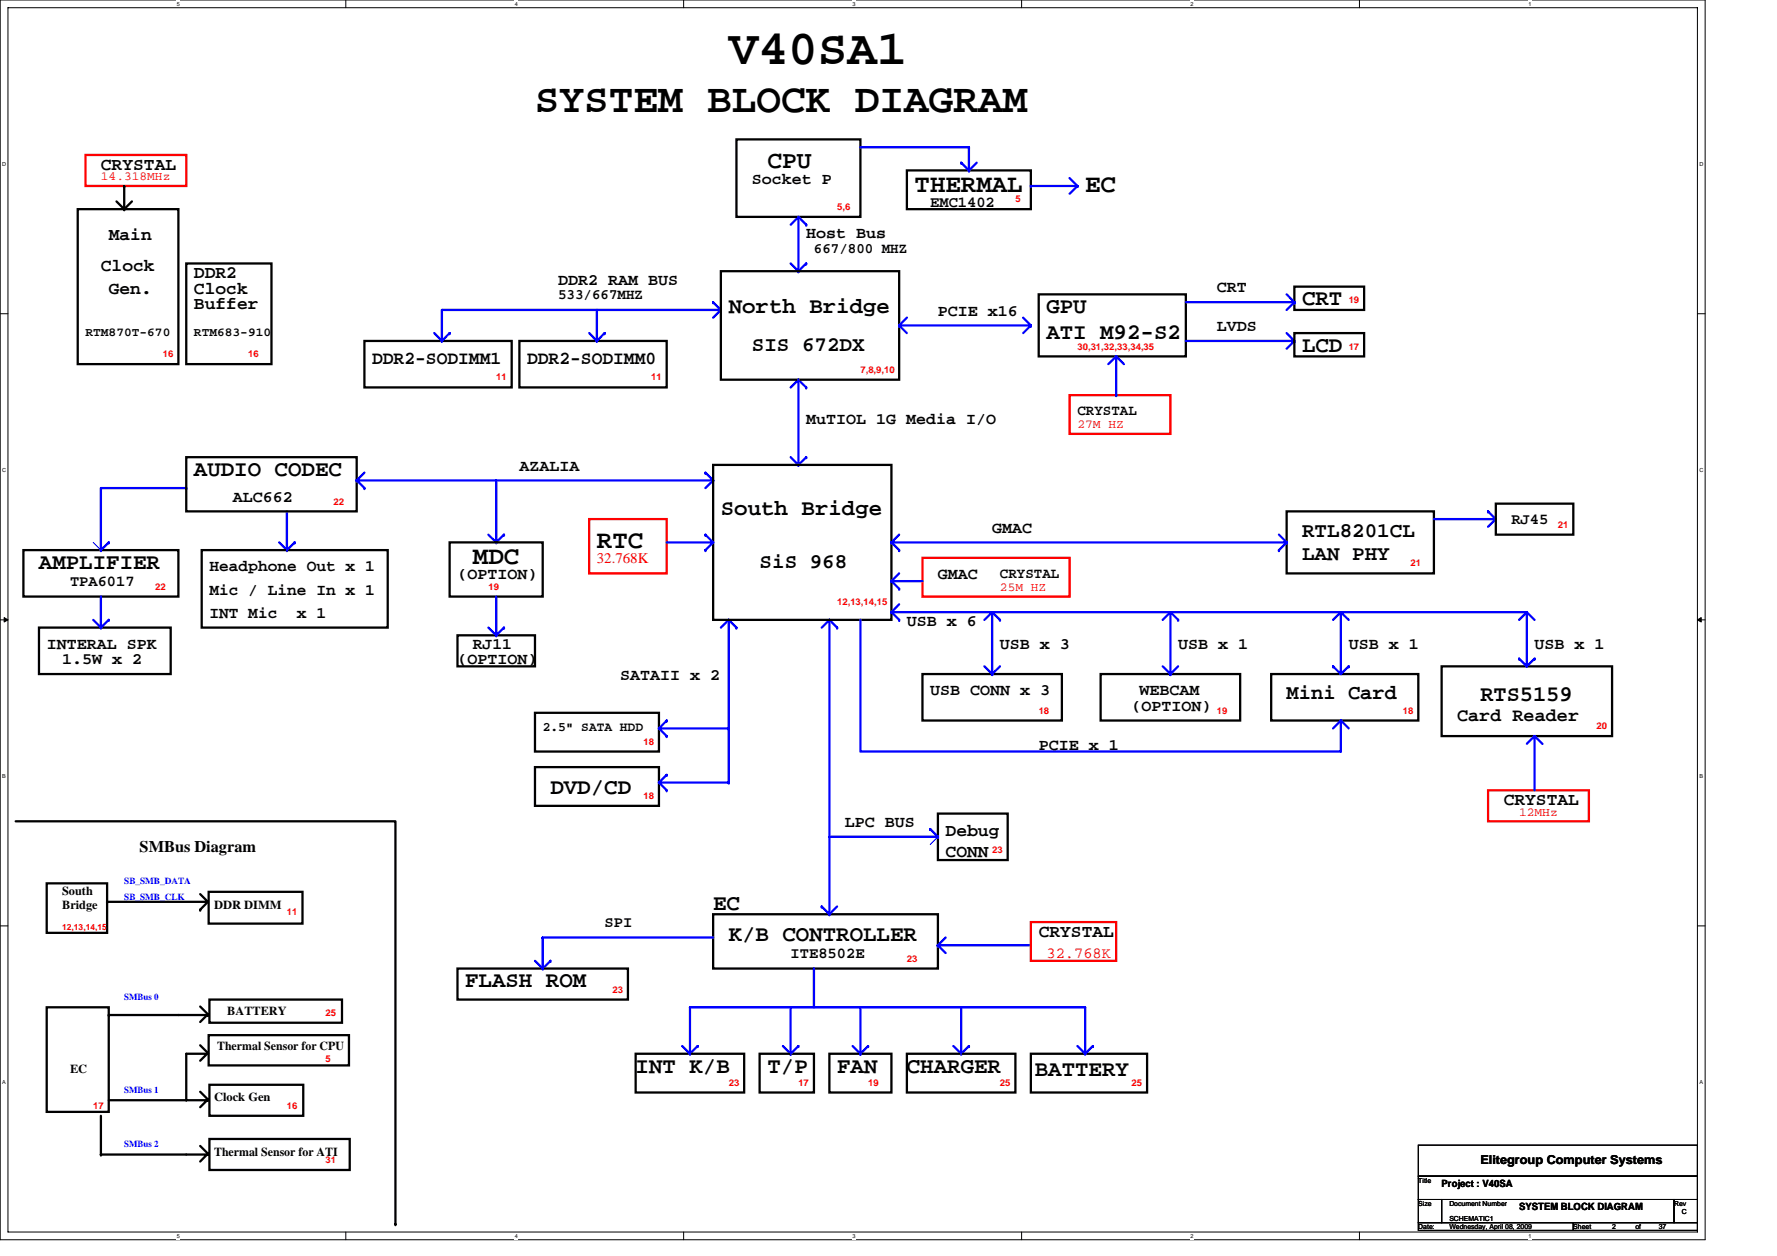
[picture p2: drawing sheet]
<svg xmlns="http://www.w3.org/2000/svg" width="297mm" height="210mm" viewBox="0 0 297 210" stroke-linecap="round" stroke-linejoin="round" font-family="sans-serif">
<path d="M0 0h285v207.3h-285zM1.3 1.3h282.4v204.7h-282.4z" fill="none" stroke="#000" stroke-width=".17"/>
<g fill="#fff">
<path d="M29.6 .1h.5v1.1h-.5z"/>
<path d="M29.6 206.1h.5v1.1h-.5z"/>
</g>
<path d="M57.8 0v1.3M57.8 206v1.3" fill="none" stroke="#000" stroke-width=".17"/>
<g fill="#fff">
<path d="M86 .1h.5v1.1h-.5z"/>
<path d="M86 206.1h.5v1.1h-.5z"/>
</g>
<path d="M114.3 0v1.3M114.3 206v1.3" fill="none" stroke="#000" stroke-width=".17"/>
<g fill="#fff">
<path d="M142.5 .1h.5v1.1h-.5z"/>
<path d="M142.5 206.1h.5v1.1h-.5z"/>
</g>
<path d="M170.8 0v1.3M170.8 206v1.3" fill="none" stroke="#000" stroke-width=".17"/>
<g fill="#fff">
<path d="M199 .1h.5v1.1h-.5z"/>
<path d="M199 206.1h.5v1.1h-.5z"/>
</g>
<path d="M227.2 0v1.3M227.2 206v1.3" fill="none" stroke="#000" stroke-width=".17"/>
<g fill="#fff">
<path d="M255.5 .1h.5v1.1h-.5z"/>
<path d="M255.5 206.1h.5v1.1h-.5z"/>
<path d="M.4 26.9h.6v1h-.6z"/>
<path d="M284.1 26.9h.6v1h-.6z"/>
<path d="M.4 78h.6v1.1h-.6z"/>
<path d="M284.1 78h.6v1.1h-.6z"/>
</g>
<path d="M0 52.5h1.3M283.7 52.5h1.3" fill="none" stroke="#000" stroke-width=".17"/>
<g fill="#fff">
<path d="M.4 129.2h.6v1h-.6z"/>
<path d="M284.1 129.2h.6v1h-.6z"/>
</g>
<path d="M0 103.6h1.3M283.7 103.6h1.3" fill="none" stroke="#000" stroke-width=".17"/>
<path d="M.7 103.3l.6 .3-.6 .4zM283.7 103.6l.7-.3v.7z" fill="#000" stroke="#000" stroke-width=".17"/>
<g fill="#fff">
<path d="M.4 180.4h.6v1h-.6z"/>
<path d="M284.1 180.4h.6v1h-.6z"/>
</g>
<path d="M0 154.8h1.3M283.7 154.8h1.3M237.1 191.5h46.6v5.1h-46.6zM237.1 196.6h46.6v3.9h-46.6zM237.1 204.4h25.9v1.3h-25.9zM237.1 200.5h3.9v3.9h-3.9zM241 200.5h38.8v3.9h-38.8zM263 204.4h20.7v1.3h-20.7zM279.8 200.5h3.9v3.9h-3.9z" fill="none" stroke="#000" stroke-width=".17"/>
<g fill="none" stroke="#00f" stroke-width=".38">
<path d="M133.5 36.3h.1M133.5 36.3l-1.3 1.3M133.5 36.3v9M133.5 36.3l1.3 1.3M134.8 37.6h.1M143.8 24.6h18.2M160.7 27.2h.1M160.7 27.2l1.3 1.3M162 24.6h.1M162 28.5h.1M162 24.6v3.9M163.3 27.2l-1.3 1.3"/>
<path d="M172.3 31.1h.1M172.3 31.1h7.8M178.8 29.8l1.3 1.3M180.1 31.1h.1M180.1 31.1l-1.3 1.3M72.6 55.7l1.3 1.3M73.9 57h.1M75.2 55.7h.1M75.2 55.7l-1.3 1.3M98.5 55.7l1.3 1.3M99.8 57h.1M99.8 51.8v5.2"/>
<path d="M101.1 55.7h.1M101.1 55.7l-1.3 1.3M119.2 50.5h.1M119.2 50.5l1.3 1.3M120.5 51.8h.1M120.5 51.8h-46.6v5.2M120.5 51.8l-1.3 1.3M132.2 44l1.3 1.3M133.5 45.3h.1M134.8 44h.1M134.8 44l-1.3 1.3M150.3 54.4h.1"/>
<path d="M150.3 54.4h22M150.3 54.4l1.3 1.3M151.6 53.1l-1.3 1.3M171 53.1l1.3 1.3M172.3 54.4h.1M172.3 54.4l-1.3 1.3M186.6 59.6h.1M186.6 59.6v6.5M186.6 59.6l-1.3 1.3M186.6 59.6l1.3 1.3M198.2 57h18.2M198.2 50.5h18.2"/>
<path d="M215.1 49.2l1.3 1.3M215.1 55.7l1.3 1.3M216.4 50.5h.1M216.4 57h.1M216.4 50.5l-1.3 1.3M216.4 57l-1.3 1.3M60.9 79l-1.3 1.3M117.9 79h.1M117.9 79l1.3 1.3M132.2 76.4l1.3 1.3M133.5 63.5h.1M133.5 77.7h.1"/>
<path d="M133.5 63.5v14.2M133.5 63.5l1.3 1.3M133.5 63.5l-1.3 1.3M134.8 64.8h.1M134.8 76.4h.1M134.8 76.4l-1.3 1.3M186.6 66.1h.1M16.9 92h.1M16.9 99.7v5.2M18.2 90.7h.1M18.2 90.7l-1.3 1.3M31.1 81.6h.1"/>
<path d="M31.1 81.6h-14.2v10.4M46.7 90.7l1.3 1.3M48 92h.1M48 85.5v6.5M49.3 90.7h.1M49.3 90.7l-1.3 1.3M59.6 80.3h23.3M59.6 80.3h.1M59.6 80.3l1.3 1.3M60.9 81.6h.1M81.6 89.4l1.3 1.3M82.9 90.7h.1"/>
<path d="M82.9 80.3v10.4M82.9 99.7v6.5M82.9 80.3h36.3M84.2 89.4h.1M84.2 89.4l-1.3 1.3M111.4 90.7h7.8M117.9 89.4h.1M117.9 92h.1M117.9 89.4l1.3 1.3M119.2 80.3h.1M119.2 80.3l-1.3 1.3M119.2 90.7l-1.3 1.3"/>
<path d="M149 90.7h66.1M149 90.7h.1M149 97.2h5.2M149 97.2h.1M149 90.7l1.3 1.3M149 97.2l1.3 1.2M150.3 92h.1M150.3 98.4h.1M150.3 89.4l-1.3 1.3M150.3 95.9l-1.3 1.3M213.8 92h.1M213.8 89.4l1.3 1.3"/>
<path d="M215.1 90.7h.1M215.1 90.7l-1.3 1.3M239.7 86.8h10.3M248.7 85.5h.1M248.7 85.5l1.3 1.3M250 86.8l-1.3 1.3M15.6 103.6l1.3 1.3M16.9 104.9h.1M18.2 103.6h.1M18.2 103.6l-1.3 1.3M81.6 104.9l1.3 1.3M82.9 106.2h.1"/>
<path d="M84.2 104.9h.1M84.2 104.9l-1.3 1.3M121.8 103.6v27.2M121.8 103.6h.1M121.8 103.6l1.3 1.3M121.8 103.6l-1.3 1.3M123.1 104.9h.1M138.6 103.6h.1M138.6 103.6l1.3 1.3M138.6 103.6l-1.3 1.3M138.6 103.6v49.2M139.9 104.9h.1"/>
<path d="M143.8 103.6v22h80.3v-5.1M149 102.3h106.2M149 102.3h.1M149 102.3l1.3 1.3M150.3 103.6h.1M150.3 101l-1.3 1.3M164.5 111.4l1.3 1.3M165.8 102.3h.1M165.8 112.7h.1M165.8 102.3v10.4M165.8 102.3l1.3 1.3M165.8 102.3l-1.3 1.3"/>
<path d="M167.1 103.6h.1M167.1 111.4l-1.3 1.3M194.3 111.4l1.3 1.3M195.6 102.3h.1M195.6 112.7h.1M195.6 102.3v10.4M195.6 102.3l1.3 1.3M195.6 102.3l-1.3 1.3M196.9 103.6h.1M196.9 111.4l-1.3 1.3M222.8 111.4h.1M222.8 111.4l1.3 1.3"/>
<path d="M224.1 102.3h.1M224.1 102.3v10.4M224.1 102.3l1.3 1.3M224.1 102.3l-1.3 1.3M225.4 111.4h.1M225.4 111.4l-1.3 1.3M253.9 110.1h.1M253.9 110.1l1.3 1.3M255.2 102.3v9.1M255.2 102.3h.1M255.2 102.3l1.3 1.3M255.2 102.3l-1.3 1.3"/>
<path d="M256.5 110.1h.1M256.5 110.1l-1.3 1.3M110.1 130.8h11.7M110.1 130.8l1.3 1.3M110.1 121.8l1.3 1.3M110.1 121.8h11.7M111.4 129.5h.1M111.4 132.1h.1M111.4 120.5h.1M111.4 123.1h.1M111.4 129.5l-1.3 1.3M111.4 120.5l-1.3 1.3"/>
<path d="M121.8 130.8h.1M121.8 121.8h.1M138.6 139.9h18.2M155.5 138.6h.1M155.5 138.6l1.3 1.3M156.8 139.9h.1M224.1 120.5h.1M224.1 120.5l-1.3 1.3M224.1 120.5l1.3 1.3M256.5 123.1v9M256.5 123.1h.1M256.5 123.1l1.3 1.3"/>
<path d="M256.5 123.1l-1.3 1.3M90.7 156.7h28.5M90.7 156.7h.1M90.7 156.7v5.2M137.3 151.6h.1M137.3 151.6l1.3 1.2M138.6 152.8h.1M139.9 151.6l-1.3 1.2M156.8 158h.1M156.8 158h15.5M156.8 158l1.3 1.3M158.1 156.7l-1.3 1.3"/>
<path d="M89.4 160.6l1.3 1.3M90.7 161.9h.1M92 160.6h.1M92 160.6l-1.3 1.3M114 174.9l1.3 1.3M115.3 176.2v-7.8h66.1v7.8M115.3 176.2h.1M116.6 174.9h.1M116.6 174.9l-1.3 1.3M130.9 174.9l1.3 1.3M132.2 176.2h.1M132.2 168.4v7.8"/>
<path d="M133.5 174.9h.1M133.5 174.9l-1.3 1.3M136.1 161.9h.1M136.1 161.9v6.5M142.5 174.9l1.3 1.3M143.8 176.2h.1M143.8 168.4v7.8M145.1 174.9h.1M145.1 174.9l-1.3 1.3M159.4 174.9l1.3 1.3M160.7 176.2h.1M160.7 168.4v7.8"/>
<path d="M162 174.9h.1M162 174.9l-1.3 1.3M180.1 174.9l1.3 1.3M181.4 176.2h.1M182.7 174.9h.1M182.7 174.9l-1.3 1.3"/>
</g>
<g fill="none" stroke="#000" stroke-width=".38">
<path d="M13 35h16.8v25.9h-16.8zM19.5 33.7l1.3 1.3M20.8 35h.1M20.8 31.1h.1M20.8 31.1v3.9M22.1 33.7l-1.3 1.3M123.1 23.3h20.7v13h-20.7zM151.6 28.5h20.7v6.5h-20.7zM31.1 44h14.3v16.9h-14.3zM60.9 57h24.6v7.8h-24.6zM86.8 57h24.6v7.8h-24.6zM120.5 45.3h29.8v18.2h-29.8z"/>
<path d="M173.6 49.2h24.6v10.4h-24.6zM216.4 47.9h11.6v3.9h-11.6zM216.4 55.7h11.6v3.9h-11.6zM31.1 76.4h28.5v9.1h-28.5zM119.2 77.7h29.8v25.9h-29.8zM3.9 92h25.9v7.7h-25.9zM33.7 92h31.1v12.9h-31.1zM75.2 90.7h15.5v9h-15.5zM215.1 85.5h24.6v10.4h-24.6zM250 84.2h13v5.2h-13zM6.5 104.9h22v7.8h-22zM76.5 106.2h12.9v5.2h-12.9z"/>
<path d="M89.4 119.2h20.7v6.4h-20.7zM154.2 112.7h23.3v7.8h-23.3zM184 112.7h23.3v7.8h-23.3zM212.5 112.7h24.6v7.8h-24.6zM241 111.4h28.5v11.7h-28.5zM2.6 137.3h63.5v67.4M89.4 128.2h20.7v6.5h-20.7zM156.8 136h11.6v7.8h-11.6zM7.8 147.7h10.1v8.3h-10.1zM17.9 150.8h16.9M17.9 150.8h.1M33.5 152.1h.1"/>
<path d="M33.5 149.5l1.3 1.3M34.8 150.8l-1.3 1.3M34.9 149.1h15.7v5.3h-15.7zM119.2 152.8h37.6v9.1h-37.6zM7.8 168.4h10.4v17.5h-10.4zM18.2 169.7h.1M18.2 169.7h16.6M33.5 174.8l1.3 1.2M33.5 168.3l1.3 1.3M34.8 176h.1M34.8 169.6h.1M34.8 176.2h-3.7v7.7"/>
<path d="M34.8 169.7h.1M34.8 176l-1.3 1.3M34.8 169.6l-1.3 1.3M34.9 173.1h23.4v5h-23.4zM35 167.1h22.2v3.9h-22.2zM76.5 161.9h28.5v5.2h-28.5zM106.3 176.2h18.1v6.4h-18.1zM127 176.2h9.1v6.4h-9.1zM138.6 176.2h10.4v6.4h-10.4zM151.6 176.2h18.1v6.4h-18.1zM172.3 176.2h19.4v6.4h-19.4zM16.9 186.5v6.5"/>
<path d="M16.9 193h.1M16.9 193h17.9M18.2 183.9h12.9M31.1 183.9h3.7M33.5 182.5l1.3 1.3M33.5 191.6l1.3 1.3M34.8 183.8h.1M34.8 192.9h.1M34.8 183.8l-1.3 1.3M34.8 192.9l-1.3 1.3M35 181.4h15.7v5.1h-15.7zM35 190.4h23.5v5.2h-23.5z"/>
<path d="M66.1 204.7h.1"/>
</g>
<path d="M14.3 25.9h16.8v5.2h-16.8zM178.8 66.1h16.8v6.4h-16.8zM98.5 86.8h12.9v9.1h-12.9zM154.2 93.3h24.6v6.4h-24.6zM248.7 132.1h16.9v5.2h-16.9zM172.3 154.2h14.3v6.4h-14.3z" fill="none" stroke="#f00" stroke-width=".38"/>
<path d="M15.6 90.7l1.3 1.3M16.9 92h.1M156.8 139.9h.1M155.5 141.2l1.3-1.3" fill="none" stroke="#00f" stroke-width=".17" stroke-dasharray="3 1 1 1 1 1"/>
<text font-size="8.3" x="121.8" y="10.8">V40SA1</text>
<text font-size="6.9" x="89.4" y="18.7">SYSTEM BLOCK DIAGRAM</text>
<g font-size="4.3">
<text x="152.9" y="32">THERMAL</text>
<text x="181.4" y="32">EC</text>
<text x="79.1" y="94.2">MDC</text>
<text x="99.8" y="91.6">RTC</text>
</g>
<text font-size="4.1" x="128.3" y="28.1">CPU</text>
<g font-size="3.7">
<text x="121.8" y="52.3">North Bridge</text>
<text x="174.9" y="52.3">GPU</text>
<text x="217.7" y="51.1">CRT</text>
<text x="174.9" y="56.6">ATI M92-S2</text>
<text x="217.7" y="58.8">LCD</text>
<text x="32.4" y="79.6">AUDIO CODEC</text>
<text x="120.5" y="86">South Bridge</text>
<text x="6.5" y="95.1">AMPLIFIER</text>
<text x="247.5" y="117.1">RTS5159</text>
<text x="92" y="132.7">DVD/CD</text>
<text x="119.2" y="152.1">EC</text>
<text x="121.8" y="157.3">K/B CONTROLLER</text>
<text x="77.8" y="165.1">FLASH ROM</text>
<text x="106.3" y="179.3">INT K/B</text>
<text x="128.3" y="179.3">T/P</text>
<text x="139.9" y="179.3">FAN</text>
<text x="151.6" y="179.3">CHARGER</text>
<text x="173" y="179.8">BATTERY</text>
</g>
<g font-size="3.5">
<text x="125.7" y="58.6">SIS 672DX</text>
<text x="217.7" y="89.7">RTL8201CL</text>
<text x="127" y="94.9">SiS 968</text>
<text x="217.7" y="93.6">LAN PHY</text>
<text x="215.1" y="116.9">Mini Card</text>
</g>
<g font-size="3.1">
<text x="62.2" y="60.9">DDR2-SODIMM1</text>
<text x="88.1" y="60.9">DDR2-SODIMM0</text>
<text x="243.6" y="120.5">Card Reader</text>
</g>
<g font-size="3">
<text x="16.9" y="28.4">CRYSTAL</text>
<text x="18.2" y="40.1">Main</text>
<text x="16.9" y="45.2">Clock</text>
<text x="32.4" y="46.5">DDR2</text>
<text x="18.2" y="49.1">Gen.</text>
<text x="32.4" y="49.1">Clock</text>
<text x="32.4" y="51.7">Buffer</text>
<text x="251.4" y="134.6">CRYSTAL</text>
<text x="158.1" y="139.8">Debug</text>
<text x="158.1" y="143.2">CONN</text>
<text x="173.6" y="156.7">CRYSTAL</text>
</g>
<g font-size="2.7">
<text x="125.7" y="30.8">Socket P</text>
<text x="134.8" y="39.8">Host Bus</text>
<text x="93.3" y="47.6">DDR2 RAM BUS</text>
<text x="156.8" y="52.8">PCIE x16</text>
<text x="203.4" y="48.9">CRT</text>
<text x="203.4" y="55.4">LVDS</text>
<text x="134.8" y="70.9">MuTIOL 1G Media I/O</text>
<text x="38.9" y="83.9">ALC662</text>
<text x="86.8" y="78.7">AZALIA</text>
<text x="165.8" y="89">GMAC</text>
<text x="35" y="95.5">Headphone Out x 1</text>
<text x="35" y="99.4">Mic / Line In x 1</text>
<text x="76.5" y="96.8">(OPTION)</text>
<text x="156.8" y="96.8">GMAC</text>
<text x="35" y="103.3">INT Mic</text>
<text x="49.6" y="103.3">x 1</text>
<text x="151.6" y="104.6">USB x 6</text>
<text x="7.8" y="108.5">INTERAL SPK</text>
<text x="10.4" y="111.1">1.5W x 2</text>
<text x="76.5" y="111.1">(OPTION)</text>
<text x="79.1" y="108.5">RJ11</text>
<text x="103.7" y="113.7">SATAII x 2</text>
<text x="167.1" y="108.5">USB x 3</text>
<text x="196.9" y="108.5">USB x 1</text>
<text x="225.4" y="108.5">USB x 1</text>
<text x="256.5" y="108.5">USB x 1</text>
<text x="155.5" y="116.2">USB CONN x 3</text>
<text x="189.2" y="118.9">(OPTION)</text>
<text x="190.5" y="116.2">WEBCAM</text>
<text x="173.6" y="125.3">PCIE x 1</text>
<text x="23.3" y="142.4">SMBus Diagram</text>
<text x="141.2" y="138.3">LPC BUS</text>
</g>
<g font-size="2.6">
<text x="155.5" y="34.5">EMC1402</text>
<text x="252.6" y="87.7">RJ45</text>
<text x="11.7" y="98">TPA6017</text>
<text x="101.1" y="155">SPI</text>
<text x="132.2" y="160.2">ITE8502E</text>
</g>
<text font-size="2.6" fill="#f00" x="174.9" y="160.1">32.768K</text>
<g font-size="2.5">
<text x="136.1" y="42.2">667/800 MHZ</text>
<text x="93.3" y="50">533/667MHZ</text>
<text x="180.1" y="69.4">CRYSTAL</text>
<text x="167.1" y="96.6">CRYSTAL</text>
</g>
<text font-size="2.5" fill="#f00" x="99.8" y="94.1">32.768K</text>
<text font-size="2.2" x="90.7" y="122.3">2.5&quot; SATA HDD</text>
<g font-size="2.1" fill="#f00">
<text x="16.9" y="30.1">14.318MHz</text>
<text x="180.1" y="71.6">27M HZ</text>
<text x="167.1" y="98.8">25M HZ</text>
<text x="253.9" y="136.4">12MHz</text>
</g>
<g font-size="2.1">
<text x="14.3" y="56.1">RTM870T-670</text>
<text x="32.4" y="56.1">RTM683-910</text>
<text x="10.4" y="149.6">South</text>
<text x="10.4" y="152">Bridge</text>
<text x="35.8" y="151.9">DDR DIMM</text>
<text x="38" y="169.8">BATTERY</text>
<text x="11.7" y="179.3">EC</text>
<text x="36.3" y="175.5">Thermal Sensor for CPU</text>
<text x="35.8" y="184.1">Clock Gen</text>
<text x="35.8" y="193.2">Thermal Sensor for ATI</text>
<text x="247.5" y="194.6">Elitegroup Computer Systems</text>
</g>
<g font-size="1.7">
<text x="241" y="198.5">Project : V40SA</text>
<text x="253.9" y="202.4">SYSTEM BLOCK DIAGRAM</text>
</g>
<g font-size="1.5" fill="#f00">
<text x="139.9" y="35.1">5,6</text>
<text x="169.7" y="33.8">5</text>
<text x="225.4" y="50.7">19</text>
<text x="27.2" y="59.7">16</text>
<text x="41.5" y="59.7">16</text>
<text x="180.1" y="58.4">30,31,32,33,34,35</text>
<text x="225.4" y="58.4">17</text>
<text x="82.9" y="63.6">11</text>
<text x="108.9" y="63.6">11</text>
<text x="143.8" y="62.3">7,8,9,10</text>
<text x="55.7" y="84.3">22</text>
<text x="260.4" y="88.2">21</text>
<text x="235.8" y="94.7">21</text>
<text x="25.9" y="98.6">22</text>
<text x="81.6" y="98.6">19</text>
<text x="139.9" y="101.2">12,13,14,15</text>
<text x="173.6" y="119.3">18</text>
<text x="203.4" y="119.3">19</text>
<text x="234.5" y="119.3">18</text>
<text x="107.5" y="124.5">18</text>
<text x="266.9" y="121.9">20</text>
<text x="107.5" y="133.6">18</text>
<text x="165.8" y="142.6">23</text>
<text x="48" y="153">11</text>
<text x="151.6" y="160.8">23</text>
<text x="102.4" y="165.9">23</text>
<text x="54.4" y="169.8">25</text>
<text x="54.4" y="177.6">5</text>
<text x="15.6" y="185.4">17</text>
<text x="48" y="185.4">16</text>
<text x="121.8" y="181.5">23</text>
<text x="133.5" y="181.5">17</text>
<text x="145.1" y="181.5">19</text>
<text x="167.1" y="181.5">25</text>
<text x="189.2" y="181.5">25</text>
<text x="54.4" y="194.5">31</text>
</g>
<g font-size="1.5" fill="#00f">
<text x="20.8" y="147.8">SB_SMB_DATA</text>
<text x="20.8" y="150.4">SB_SMB_CLK</text>
<text x="20.8" y="167.2">SMBus 0</text>
<text x="20.8" y="182.8">SMBus 1</text>
<text x="20.8" y="191.8">SMBus 2</text>
</g>
<text font-size="1.4" fill="#f00" x="10.4" y="155.5">12,13,14,15</text>
<g font-size="1.2">
<text x="237.1" y="197.7">Title</text>
<text x="237.1" y="201.6">Size</text>
<text x="242.3" y="201.6">Document Number</text>
<text x="279.8" y="201.6">Rev</text>
<text x="281.1" y="202.9">C</text>
<text x="237.1" y="205.5">Date:</text>
<text x="242.3" y="205.5">Wednesday, April 08, 2009</text>
<text x="242.3" y="204.2">SCHEMATIC1</text>
<text x="263" y="205.5">Sheet</text>
<text x="269.5" y="205.5">2</text>
<text x="273.4" y="205.5">of</text>
<text x="277.3" y="205.5">37</text>
</g>
<g font-size=".9">
<text x="29.6" y="1">5</text>
<text x="86" y="1">4</text>
<text x="142.5" y="1">3</text>
<text x="199" y="1">2</text>
<text x="255.5" y="1">1</text>
<text x=".4" y="27.7">D</text>
<text x="284.1" y="27.7">D</text>
<text x=".4" y="78.8">C</text>
<text x="284.1" y="78.8">C</text>
<text x=".4" y="130">B</text>
<text x="284.1" y="130">B</text>
<text x=".4" y="181.2">A</text>
<text x="284.1" y="181.2">A</text>
<text x="29.6" y="206.9">5</text>
<text x="86" y="206.9">4</text>
<text x="142.5" y="206.9">3</text>
<text x="199" y="206.9">2</text>
<text x="255.5" y="206.9">1</text>
</g>
</svg>
